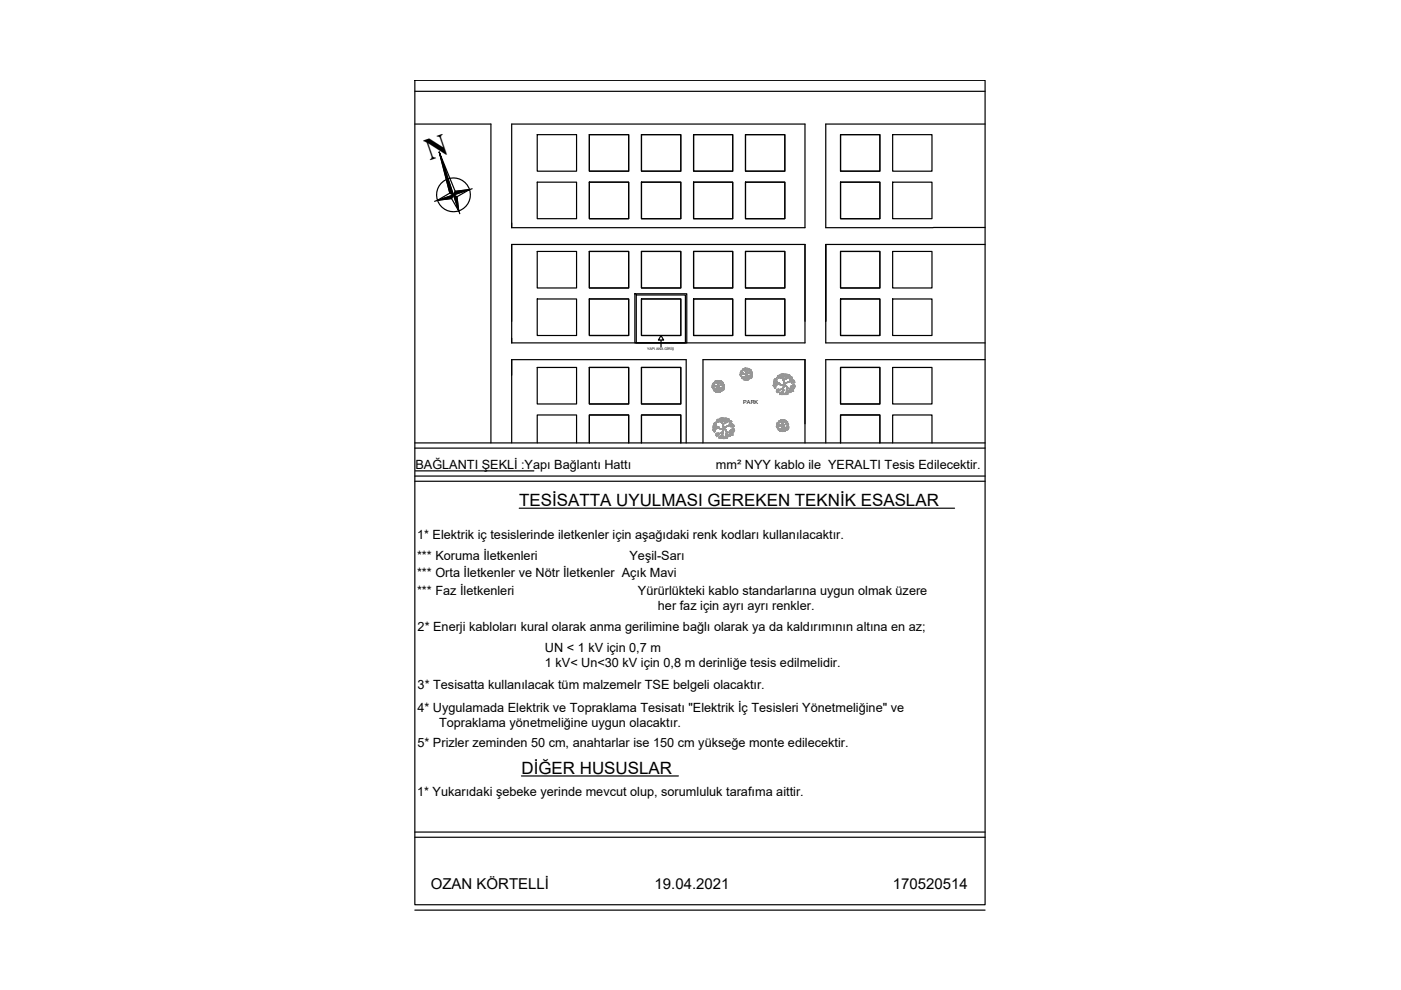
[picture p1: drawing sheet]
<svg xmlns="http://www.w3.org/2000/svg" width="297mm" height="210mm" viewBox="0 0 297 210" stroke-linecap="round" stroke-linejoin="round" font-family="sans-serif">
<!-- layer: ereve -->
<g fill="none" stroke="#000" stroke-width=".25">
<path d="M88 17h120.9v174.8h-120.9zM88 19.4h120.9M88 26.3h16.1v67.6M108.5 26.3h62.2v22h-62.2zM113.9 28.5h8.3v7.8h-8.3zM113.9 38.6h8.3v7.8h-8.3zM125 28.5h8.3v7.8h-8.3zM125 38.6h8.3v7.8h-8.3zM136 28.5h8.3v7.8h-8.3zM136 38.6h8.3v7.8h-8.3zM147.1 28.5h8.2v7.8h-8.2zM147.1 38.6h8.2v7.8h-8.2z"/>
<path d="M158.1 28.5h8.3v7.8h-8.3zM158.1 38.6h8.3v7.8h-8.3zM178.2 28.5h8.3v7.8h-8.3zM178.2 38.6h8.3v7.8h-8.3zM189.3 28.5h8.3v7.8h-8.3zM189.3 38.6h8.3v7.8h-8.3zM208.9 26.3h-33.8v22h22.8M108.5 51.8h62.2v20.9h-62.2zM113.9 53.3h8.3v7.8h-8.3zM125 53.3h8.3v7.8h-8.3zM136 53.3h8.3v7.8h-8.3zM147.1 53.3h8.2v7.8h-8.2z"/>
<path d="M158.1 53.3h8.3v7.8h-8.3zM175.1 51.8h33.8M178.2 53.3h8.3v7.8h-8.3zM189.3 53.3h8.3v7.8h-8.3zM197.9 48.2h11M113.9 63.4h8.3v7.7h-8.3zM113.9 77.9h8.3v7.8h-8.3zM125 63.4h8.3v7.7h-8.3zM125 77.9h8.3v7.8h-8.3zM134.6 62.3h11v10.4h-11zM134.9 62.5h10.4v10.2h-10.4zM136 63.4h8.3v7.7h-8.3z"/>
<path d="M136 77.9h8.3v7.8h-8.3zM140.2 71.1l.5 1h-1.1zM140.2 72.1v1.5M147.1 63.4h8.2v7.7h-8.2zM158.1 63.4h8.3v7.7h-8.3zM175.1 68.1v-16.3v20.9h33.8M178.2 63.4h8.3v7.7h-8.3zM178.2 77.9h8.3v7.8h-8.3zM189.3 63.4h8.3v7.7h-8.3zM189.3 77.9h8.3v7.8h-8.3zM208.9 76.3h-33.8v17.6M88 93.9h120.9"/>
<path d="M88 95h120.9M108.5 93.9v-17.6h37v17.6M113.9 93.9v-5.9h8.3v5.9M125 93.9v-5.9h8.3v5.9M136 93.9v-5.9h8.3v5.9M149 93.9v-17.6h21.7v17.6M178.2 93.9v-5.9h8.3v5.9M189.3 93.9v-5.9h8.3v5.9M88 100.9h120.9M88 102h120.9M88 176.4h120.9M88 177.5h120.9"/>
<path d="M88 193h120.9"/>
</g>
<!-- layer: 0 -->
<g fill="none" stroke="#000" stroke-width=".25">
<path d="M93.1 32.2l2.3 8.8-2.7 1.5 3-.4 1.6 2.7-.4-3.1 2.7-1.5-3.1 .4-3.4-8.4 4.4 13.1M95.4 41l1.5 .7M96.5 40.6l-.8 1.5M100.1 40l-8 2.7M88.1 99.8h25.1M110.1 107.8h92.3M110.6 164.5h33.2"/>
<circle cx="96.1" cy="41.3" r="3.6"/>
</g>
<g fill="none" stroke="#939598" stroke-width=".21">
<path d="M156.9 79.5h.1M157 79.6h.1M157 79.2h.1M157 79.1h.1M157 79.4h.1M157 78.8h.1M157 79.5h.1M157.1 78.8h.1M157.1 79.3h.1M157.1 78.9h.1M157.1 79.6h.1M157.1 79.7h.1"/>
<path d="M157.1 79.8h.1M157.1 79.5h.1M157.1 79.2h.1M157.1 79.1h.4M157.1 78.7h.1M157.2 79.4h.1M157.2 79.6h.1M157.1 79h.1M157.1 79.4h.1M157.2 79.3h.1M157.2 78.8h.1M157.2 79.5h.1"/>
<path d="M157.2 79.1h.1M157.2 78.9h.1M157.2 78.8l.1 .3M157.2 78.7h.1M157.2 79.2h.1M157.2 79h.1M157.3 78.7h.1M157.3 79h.1M157.3 78.9h.1M157.3 79.1h.1M157.3 79.1l.4 .1M157.3 79.1l-.2 .1"/>
<path d="M157.3 80h.1M157.3 78.6h.1M157.3 78.8h.1M157.3 79.3h.2M157.4 80h.1M157.4 78.5h.1M157.3 79.2h.1M157.3 79.1h.3M157.4 79.1h.1M157.4 78.3h.1M157.5 80h.1M157.5 78.5h.1"/>
<path d="M157.5 79.3h.1M157.5 79.3l-.4 .1M157.5 79.9h.1M157.6 78.5h.1M157.6 78.4h.1M157.5 78.2h.1M157.5 78.4h.1M157.5 80l-.1 .2M157.6 79.9h.1M157.6 78.6h.1M157.6 78.3h.1M157.6 79.3h.1"/>
<path d="M157.6 78.3v.1M157.6 79.2h.1M157.6 78.4h.3M157.6 79.9h.3M157.6 79.2l-.3-.1-.2 .1M157.7 78.3h.1M157.7 78.2h.1M157.7 78.5h.1M157.7 79.2h.1M157.7 79.3h.1M157.7 79.2v.2M157.7 79.2l-.2 .1"/>
<path d="M157.7 79.3l-.6 .1M157.8 78.4h.1M157.8 78.5h.1M157.7 79.3h.2M157.7 79.4h.6M157.7 79.4h.4M157.8 78.2h.1M157.8 78.3h.1M157.8 78.6h.1M157.8 78.1h.1M157.8 78.2l.1 .3M157.8 78.4l.1 .1"/>
<path d="M157.8 78.2l.1 .2M157.9 78.1h.1M157.8 79.9l-.3 .1M157.9 78.4h.1M157.9 78.3h.1M158 78.2h.1M157.9 78.5h.1M157.9 78.6h.2M157.9 78.5l.2 .3M157.9 78.5l.1 .1M158 78.5h.1M158 78.1h.1"/>
<path d="M158 78.3h.1M158 79.8h.1M158 78.4h.1M158 79.9l-.5 .1M158 78.7h.1M158 79.3h.3M158.1 78.2h.1M158.1 78.3h.1M158.1 78.1h.1M158.1 78.8h.1M158.1 78.7h.1M158.1 78.6l.1 .2 .3-.1"/>
<path d="M158.1 78.5h.1M158.1 79.7h.1M158.1 80h.1M158.1 79.9h.1M158.1 78.5v.1M158.1 78.9h.1M158.1 78.4h.1M158.1 79.6h.1M158.1 79.9h-.3M158.1 78.8l.1 .3M158.1 79.6l-.2 .3M158.1 79.9v.2"/>
<path d="M158.1 78.2v.3M158.1 79.8v.3M158.2 78.1h.1M158.1 79h.1M158.1 79.5h.1M158.2 78.2h.1M158.2 78.3h.1M158.2 79.3h-.5M158.2 79.3h.2M158.2 79.2h.2M158.2 79.2h.1M158.2 79.1h.1"/>
<path d="M158.2 79.5h.3M158.2 79.6l-.1 .1M158.2 79.1v.2M158.2 79.4v.1M158.2 79.6h.1M158.2 79.5l-.1 .1M158.2 79.6l-.1 .2M158.2 78.9v.2M158.3 78.2h.1M158.2 79.5h.1M158.2 78.8h.1M158.2 79.5v.1"/>
<path d="M158.2 79.1l.1 .2M158.3 78.7h.1M158.3 78.3h.1M158.4 78.2h.1M158.4 78.1h.1M158.4 79.4l.1 .1M158.4 78.7l-.2 .2M158.4 78.3v.2M158.4 78.5h.1M158.4 78.4h.1M158.4 78.3h.1M158.4 79.2h.1"/>
<path d="M158.4 78.6h.2M158.4 79.5h.1M158.4 79.5l.1 .2M158.4 78.4v.2M158.4 78.2v.5M158.4 78.2v.1M158.5 78.3h.1M158.4 79.1h.2M158.4 79.1l-.1 .2M158.5 78.4h.1M158.5 78.5h.1M158.5 79.6h.1"/>
<path d="M158.5 79.2l-.1 .2M158.5 79.5h.1M158.5 78.7h-.1M158.6 78.1h.1M158.5 78.2h.1M158.5 79.1h.2M158.5 79.6l.1 .1M158.5 79.7h.1M158.5 79.9h.1M158.5 80h.1M158.5 79.7l.1 .1M158.5 79.9l.1 .1"/>
<path d="M158.5 79.5l.1 .3M158.6 78.5h.1M158.6 78.3h.1M158.6 78.6h.1M158.6 80h.1M158.6 79.8h.1M158.6 79.9l.1 .2M158.6 78.5l-.1 .1M158.7 78.6h.1M158.6 78.2h.1M158.6 79.8l-.1 .1M158.6 79.8l.5 .1"/>
<path d="M158.6 78.6l-.1 .1M158.7 80h.1M158.7 78.3h.1M158.7 78.5h.1M158.7 78.4v-.2v.3M158.7 78.4l-.1 .1M158.7 78.2h.1M158.7 78.4h.1M158.7 78.5l-.1 .1M158.7 79.1l-.2 .1M158.8 78.5h.1M158.8 78.3h.1"/>
<path d="M158.8 78.2h.1M158.9 78.9h.1M158.9 78.5h.1M158.9 78.2h.1M158.9 78.3h.1M158.9 78.4h.1M158.9 80h.1M158.9 79.9h.1M158.9 79h.1M158.9 79.9h.2M159 78.5h.1M158.9 78.7h.1"/>
<path d="M158.9 78.8h.1M159 78.4h.1M158.9 79.8h.1M158.9 78.9l-.2 .2M158.9 79l-.2 .1M159 79.6h.1M159 80h.1M159 78.6h.1M159 78.8h.1M159 79.8h.1M159 78.7h.1M159 79.7h.1"/>
<path d="M159 79.8h-.4v.1M159 79.8l.1 .1M159 79.7l-.1 .1M159 79h.1M159 78.8v.2M159.1 79h.1M159.1 79.6h.1M159 79.9h.1M159 78.9h.1M159 78.6l-.1 .3M159 79.7v.1M159.1 79.2h.1"/>
<path d="M159.1 78.9h.1M159.1 80h.1M159.1 78.7h.1M159.1 78.6h.1M159.1 78.4h.1M159.1 78.5h.1M159.1 78.5l-.1 .1M159.1 78.5l-.1 .3M159.1 79.9h.1M159.1 79.9l.1 .1M159.1 79h.3M159.2 79.1h.1"/>
<path d="M159.2 79.6h.1M159.2 79h.1M159.2 78.8h.1M159.2 79.8h.1M159.2 78.9h.1M159.2 78.5h.1M159.2 79.7h.1M159.2 79.9h.1M159.2 80h.1M159.2 79.6l-.1 .1M159.2 79.7l.1 .1M159.2 79.4h.1"/>
<path d="M159.2 79.5h.1M159.3 79.9h.1M159.3 79h.1M159.3 79.2h.1M159.3 78.8h.1M159.2 79.6v.1M159.3 80h.1M159.3 79.8h.1M159.3 79.4h.1M159.3 79.6h.1M159.3 78.9h.1M159.3 79.6h.1l-.4 .1"/>
<path d="M159.3 79.6l-.3 .1M159.4 79.6h.1M159.4 78.9h.1M159.3 79.1h.1M159.4 79.8h.1M159.4 79.4h.1M159.4 79.5h.1M159.4 79.1h.1M159.5 79.5h.1M159.5 79h.1M159.5 79.6h.1M159.4 79l-1 .1"/>
<path d="M159.5 79.4h.1M159.5 79.1h.1M164.9 79.9h.1M164.9 79.7v.1zM165 79.8h.1M165 79.9v.1zM165 79.9h.1zM165 79.6v.1zM165.1 79.8h.1M165.1 79.8l.7 .1M165.1 79.6v.2zM165.1 79.9v.2z"/>
<path d="M165.2 79.9h.1M165.2 79.9l.1 .1zM165.3 79.6h.1M165.3 79.7v.2zM165.3 79.4l.1 .2zM165.4 80h.1M165.4 79.9h.1M165.5 79.6h.1M165.5 79.6v.1zM165.5 79.3v.2zM165.5 79.6l.2 .3M165.5 79.6l.2 .2"/>
<path d="M165.6 79.9h.1M165.6 79.5h.1M165.6 79.6h.1M165.6 79.7h.1M165.6 79.8h.1M165.6 79.3l.1 .1zM165.7 79.6h.1M165.7 80h.1M165.7 79.9l.1 .3M165.7 79.8l.1 .2M165.7 79.8h.1M165.7 79.9h-.5"/>
<path d="M165.8 79.4h.1M165.8 80l.1 .2M165.8 79.3h.1M165.8 79.7h.1M165.8 79.5v.1zM165.8 79.8l.1 .2zM165.9 79.5h.1M166 79.6h.1M165.9 79.9v.1zM166 79.7h.1M166 79.7l-.1 .2zM166 79.2v.2z"/>
<path d="M166 79.4h.1M166 80h.1M166.1 79.4h.1M166.1 79.5h.1M166.1 79.6h.1M166.1 79.9h.1M166.1 79.9l-.1 .2M166.1 79.8h.1M166.1 79.7h.1M166.1 79.6v.2M166.1 79.6v.3M166.1 79.6l-.1-.2 .1 .2"/>
<path d="M166.1 79.8v.1M166.1 79.3h.1zM166.1 80l.1 .1zM166.2 79.5v.1zM166.3 79.7l-.1 .2zM166.4 79.6h.1M166.3 79.4h.1M166.4 79.8h.1M166.5 79.6h.1M166.5 79.3v.2zM166.5 79.7h.1M166.5 79.8h.1"/>
<path d="M166.5 79.9h.1M166.5 79.9l.1 .3M166.6 79.3v.1zM166.6 79.6h.1M166.6 79.5h.1M166.6 80h.1M166.6 79.4l-.1 .5M166.6 79.4l-.1 .4M166.6 79.9v.3M166.7 79.6h.1M166.7 79.6v.1zM166.7 79.9v.1z"/>
<path d="M166.7 79.3v.2zM166.8 80.1h.1M166.8 79.8l-.1 .1zM166.9 79.4h.1M166.8 79.6h.1M166.9 79.5h.1M166.9 79.9h.1M166.9 79.6h.1M166.9 79.7h.1M167 79.7v.2zM167 80h.1M167 79.9h.1"/>
<path d="M167 79.9l-.1 .3M167.1 79.5h.1M167.1 79.5v.1zM167.1 79.8h.1M167.1 79.7h.1M167.1 79.9l-.4 .5M167.2 80v.1zM167.2 79.7h.1M167.2 79.6h.1M167.2 79.6l-.1 .3M167.2 79.6l-.2 .3M167.3 80h.1"/>
<path d="M167.2 79.7v.1zM167.2 79.4v.2zM167.3 79.7h.1M167.4 79.8l.1 .1zM167.5 79.6h.1M167.4 79.7l.1 .1zM167.5 79.9v.2zM167.5 79.9h.1zM167.6 80v.1zM167.7 80v.1zM167.8 79.9v.1zM167.9 79.9v.2z"/>
<path d="M151 82.1h.1M151 82.2h.1M151 81.8h.1M151 81.6h.1M151.1 82h.1M151.1 82.3h.1M151.1 81.8h.1M151.1 81.7h.1M151.1 81.4h.1M151.1 82.1h.1M151.2 81.5h.1M151.1 81.9h.1"/>
<path d="M151.2 82h.1M151.2 82.4h.1M151.1 90.9l.1 .2zM151.2 81.3h.1M151.2 81.4h.1M151.2 82.1h.1M151.2 82.3h.1M151.2 81.8h.1M151.2 81.9h.1M151.2 82.2h.1M151.2 81.6h.1M151.2 90.5v.1z"/>
<path d="M151.2 90.3h.1M151.2 90.5h.1M151.2 91v.1zM151.2 81.8h.5M151.2 81.5l.1 .2M151.3 81.3h.1M151.3 82.2h.1M151.3 82.3h.1M151.2 91.1v.2zM151.3 91h.1M151.2 82h.2M151.3 81.4h.1"/>
<path d="M151.3 81.8h.1M151.3 81.9h.1M151.3 81.7h.1M151.3 81.6h.1M151.3 90.3l.1 .1zM151.3 89.8v.2zM151.3 90.6l-.1 .2zM151.3 91.1v.1zM151.4 82.6h.1M151.4 81.2h.1M151.4 81.4h.1M151.4 81.5h.1"/>
<path d="M151.3 81.5h.1M151.3 82.8h.1M151.3 91.2v.2zM151.4 89.9h.1M151.3 90.6l.1 .1zM151.3 90.5l.1 .1zM151.3 81.7l-.2 .1M151.3 81.7h.4M151.4 90h.1M151.4 90.5h.1M151.4 91.5h.1zM151.4 90.9v.1z"/>
<path d="M151.4 81.7h.1M151.4 82.7h.1M151.4 81.1h.1M151.4 81.8h.1M151.4 82.8h.1M151.5 89.8h.1M151.5 90.9h.1M151.4 91.3l.1 .1zM151.4 90.6h.1M151.4 91h.1M151.5 82.6h.1M151.5 81h.1"/>
<path d="M151.5 82.8h.1M151.5 82.9h.1M151.5 82.7h.1M151.5 89.7h.1M151.5 91.7h.1M151.5 90v.2zM151.5 90.6h.1M151.5 91.1l-.1 .1zM151.5 81.2h.1M151.5 80.9h.1M151.5 91.1h.1M151.5 90.8v.1z"/>
<path d="M151.5 91.2h.1M151.5 91.5v.1zM151.5 91.3l.1 .1zM151.5 89.8v.1zM151.5 90.2v.1zM151.5 91h.1M151.5 81.8h-.4M151.5 81.9l-.4 .2M151.5 82h.3M151.5 90.5h.1M151.6 82.6h.1M151.5 90.7l.1-.1z"/>
<path d="M151.5 89.7l.1 .1zM151.6 90h.1M151.5 90h.1M151.5 90l.2 .4h.6M151.5 90l.2 .4M151.6 82.8h.1M151.6 82.9h.1M151.6 82.7h.1M151.6 81.1h.1M151.6 81.2h.1M151.6 81h.1M151.6 80.9h.1"/>
<path d="M151.6 91v.2zM151.6 90.1h.1M151.6 81.9h.2M151.6 82.6l-.1 .2M151.6 90.5h.1M151.6 90.9h.2M151.6 82.5h.1M151.7 89.6h.1M151.7 91.3h.1M151.7 91.4h.1M151.6 90.2h.1M151.6 81.9l-.3 .1"/>
<path d="M151.6 81.8h.1l-.2 .1M151.6 90.4h.7M151.7 81.1h.1M151.7 81h.1M151.7 89.8v.1zM151.7 90.5v.1zM151.7 90.8v.1zM151.7 90.3h.1M151.7 81.8h.1M151.7 81h.3M151.7 81.7l.1 .1M151.7 90.4l-.3 .2 .4-.2 .5 .1"/>
<path d="M151.8 83.2h.1M151.8 82.7h.1M151.8 80.9h.1M151.8 81.2h.1M151.7 83h.1M151.8 89.8h.1M151.8 90.3h.1M151.7 90v.1zM151.7 82.6h-.1M151.7 90.9h.2M151.8 82.9h.1M151.8 80.8h.1"/>
<path d="M151.8 81.1h.1M151.8 89.5h.1M151.8 81.9h.6M151.8 81.8v.1M151.8 83h.1M151.8 83.1h.1M151.8 81h.1M151.8 89.9h.1M151.8 90.1h.1M151.8 92.2v.1zM151.8 82h.2M151.8 80.7h.1"/>
<path d="M151.8 91.9l.1 .1zM151.8 82h.6M151.9 82.9h.1M151.9 81h.1M151.9 80.8h.1M151.9 81.2h.1M151.9 81.1h.1M151.9 80.9h.1M151.9 89.7v.1zM151.9 90.3l.1 .1zM151.9 92.3h.1M151.9 89.3v.1z"/>
<path d="M151.9 90.5v.1zM151.9 92.3v.1zM151.9 80.9l.1 .1M151.9 82.9h.2M151.9 80.8l.1 .2M151.9 82.9l-.1 .1M151.9 80.8l.2 .3M151.9 90.4h-.5h.3M151.9 90.9h.2M151.9 83.1h.1M151.9 83.2h.1M152 83h.1"/>
<path d="M152 80.7h.1M151.9 91.8l.1 .2zM151.9 92l.1 .1zM151.9 82.6h-.4M152 81h.1M152 82.8h.1M152 83.1h.1M152 92.5l-.1 .1zM152 92.2h.1M152 92.3h.1M152 81.1h.2M152 81.1h.1"/>
<path d="M152 82.9h.1M152 81v.2M152 90.5h.3M152 80.8h.1M152 92h.1M152 89.3h.1M152 92.3v.1zM152 81.2h.1M152 82.5h.2M152 81.2l.3 .5M152 82.5l-.1 .1M152.1 83.2h.1"/>
<path d="M152.1 89.5h.1M152 89v.1zM152 81.3h.1M152 82.4h.2M152 90.8l-.6 .2M152 90.9l-.6 .1M152.1 82.8h.1M152.1 80.8h.1M152.1 80.9h.1M152.1 81h.1M152.1 82.9h.1M152.1 92.4h.1"/>
<path d="M152.1 92h.1M152.1 92.2v.1zM152.1 92.1h.1M152.1 81.3h.3M152.1 81.3h.1M152.1 82.4h.1M152.1 82.4l-.4 .2M152.1 82.7h.1M152.1 82.4l-.1 .1M152.1 82.4v.4M152.1 82.9h-.1M152.1 82.9l-.1 .2"/>
<path d="M152.1 82.8l-.1 .3M152.2 82.8h.1M152.1 83.1h.1M152.1 80.7h.1M152.1 81.2h.1M152.1 82.6h.1M152.2 91.9h.1M152.1 81.1h.1M152.1 82.3h.1M152.1 82.5h.1M152.1 82.7v.1M152.1 82.8l-.2 .1"/>
<path d="M152.1 81.3l.1 .1M152.1 80.7l.1 .3M152.1 80.7l.1 .1M152.2 83.1h.1M152.2 83.2h.1M152.2 83h.1M152.2 80.7h.1M152.2 80.8h.1M152.2 81h.1M152.2 80.9h.1M152.2 92.4h.1M152.2 92.1h.1"/>
<path d="M152.2 89.4h.1M152.2 89.1h.1M152.2 88.9v.1zM152.2 89.2l-.1 .1zM152.2 81.5h.1M152.2 81.4h.1M152.2 82.2h.1M152.2 82.3h.1M152.2 82.4l-.1 .2M152.2 82.3l-.1 .1M152.2 81l-.1 .3M152.2 80.9v.1"/>
<path d="M152.2 81l-.1 .2M152.2 90.7h.3M152.2 92h.1M152.2 81.1h.1M152.2 82h.1M152.2 92.2l.1 .1zM152.2 89.5h.1zM152.3 89.3h.1M152.2 81.7h.1M152.2 81.6h.1M152.2 82.1h.3l.2 .3M152.2 82.1h.1"/>
<path d="M152.2 82v.1M152.2 82.1v.2M152.2 92h.3M152.2 92l-.1 .1M152.3 83.1h.1M152.3 80.7h.1M152.3 80.8h.1M152.3 81h.1M152.3 92.2h.1M152.3 91.8h.1M152.3 81.9h.1M152.3 81.8h.1"/>
<path d="M152.3 81.7h.1M152.3 81.4v.2M152.3 81.7v.2h-.5M152.3 82.1v.1M152.3 82.2l-.1 .2M152.3 81.6v.2M152.3 90.5h.1M152.3 90.8h-.3M152.3 89.1l.6 .2M152.3 89.1v.1M152.3 83.2h.1M152.3 89v.1z"/>
<path d="M152.3 89.3v.1zM152.3 89.2h.1M152.3 89.1h.1M152.3 82.1h.1M152.3 81.4h.1M152.3 90.6h.2M152.3 90.7h.2M152.3 90.4l.2 .2M152.3 90.5l.1 .1-.4 .3M152.4 83.1h.1M152.4 81h.1M152.3 81.3h.1"/>
<path d="M152.3 81.3h.3M152.3 81.3v.1M152.3 89.2h.6M152.4 83h.1M152.4 80.9h.1M152.4 80.7h.1M152.4 89.2v.1zM152.4 81.8h.1M152.4 82.1h.2M152.4 90.6h.1M152.4 91.9h.4M152.5 83.2h.1"/>
<path d="M152.5 80.7h.1M152.5 89h.1M152.5 89.4h.1M152.4 89v.2zM152.4 81.8h.2M152.4 81.1h.1M152.4 80.8h.1M152.4 81.3l-.1 .1M152.4 81l.1 .3M152.4 90.7l.2 .2M152.5 83h.1M152.5 82.9h.1"/>
<path d="M152.5 80.8h.1M152.5 81.1h.1M152.5 83.1h.1M152.5 81.3h.1M152.5 81.2h.1M152.5 92l-.1 .1zM152.5 88.9h.1M152.5 89.3h.1M152.5 92.7v.2zM152.5 82.1l.1 .1M152.5 81.8l-.2 .1M152.5 80.7v.6"/>
<path d="M152.5 81.3h-.2M152.5 80.7l-.1 .3M152.5 90.8h.1M152.5 90.6l.1 .2M152.6 81h.1M152.6 82.6h.1M152.6 82.9h.1M152.6 82.8h.1M152.5 80.9h.1M152.5 92.8v.2zM152.6 92.6h.1M152.5 92.6v.1z"/>
<path d="M152.5 82.1l.1 .5M152.5 90.9h.3M152.6 82.7h.1M152.6 83.1h.1M152.6 81.1h.1M152.6 80.8h.1M152.6 83h.1M152.6 92.8h.1M152.6 92.9h.1M152.6 89.2h.1M152.6 89v-.1v.1zM152.6 81.2h.1"/>
<path d="M152.6 82.2h.1M152.6 82.3h.1M152.6 82.5h.1M152.6 82.9l-.1 .2M152.6 90.9h.9M152.6 90.9h.6M152.6 80.7h.1M152.6 88.9h.1M152.6 89.3v.2zM152.6 92.7h.1M152.6 81.7h.3M152.6 82.4h.3"/>
<path d="M152.6 82.4h.5M152.7 82.6h.1M152.7 80.9h.1M152.6 80.9h.1M152.7 80.8h.1M152.6 88.7l.1 .1zM152.6 92.5v.1zM152.6 81.7l-.1 .1M152.6 81.7l-.3 .3 .2 .1M152.6 81.2l-.1 .1M152.7 83.2h.1M152.7 81.3h.1"/>
<path d="M152.7 83h.1M152.7 81h.1M152.7 81.1h.1M152.7 82.9h.1M152.7 89.2h.1M152.7 92.7v.2zM152.7 82.6v.1M152.7 82.9h-.1M152.7 82.4l-.1 .2M152.7 88.9l.2 .3M152.7 88.9l.2 .2M152.8 82.9h.1"/>
<path d="M152.7 81.2h.1M152.8 80.8h.1M152.7 82.7h.1M152.7 82.8h.1M152.8 92.6h.1M152.7 88.7l.1 .1zM152.8 89.5h.1M152.8 89.4h.1M152.7 89h.1M152.7 88.9h.1M152.7 81.1l-.1 .1M152.7 82.7v.2"/>
<path d="M152.7 82.6v.3M152.7 81l-.1 .2M152.7 92.6l-.1 .1M152.8 82.8h.1M152.8 81h.1M152.8 93h.1M152.8 89h.1M152.8 80.9h.1M152.8 81l-.3 .3M152.8 90.9h.7M152.8 89.1h.1M152.8 82.7h.1"/>
<path d="M152.8 81.1h.1M152.8 92.7l-.1 .2zM152.8 92.7l.1 .1zM152.9 88.7h.1M152.8 82.4h.2M152.8 80.8v.2M152.8 80.8l-.1 .2M152.8 89.2h.1M152.9 82.9h.1M152.9 81.1h.1M152.9 80.9h.1M152.9 80.8h.1"/>
<path d="M152.9 89.3h.1M152.9 92.6h.1M152.9 89.3v.2M152.9 89.1v.2M152.9 81h.1M152.9 88.7l.1 .1zM152.9 89.1h.1M152.9 92.3v.2zM152.9 89.4h.1M152.9 91.8h.1M152.9 91.8l-.7 .2M152.9 81.5h.1"/>
<path d="M153 82.6h.1M152.9 89.2l.1 .1zM153 92.7h.1M152.9 92.8v.1zM152.9 81.6h.2M152.9 89.5h.3M152.9 89.5h.1M152.9 89.5l.3 .3M152.9 89.3l.1 .2M153 81.2h.1M153 81.4h.1M153 82.9h.1"/>
<path d="M153 82.7h.1M153 82.5h.1M153 88.7l.1 .1zM153 88.7h.1M153 89h.1M153 88.8l-.1 .2zM153 91.7h.2M153 91.8h.2M153 91.8l-.4 .1M153.1 82.3h.1M153 81.3h.1M153.1 82.7h.1"/>
<path d="M153.1 82.6h.1M153 81h.1M153 81.5h.1M153.1 93h.1M153 92.8h.1M153 92.9h.1M153 82.3h.2M153 82.4h.1M153 81.5l-.1 .1M153 82.4l.1 .1M153 82.4l.2 .1M153 81.6l-.4 .1"/>
<path d="M153 81.6h.1M153 81.4v.2M153 89.6h.2M153 92.4h.1M153.1 82.4h.1M153.1 82.9h.1M153.1 82.8h.1M153.1 81.5h.1M153.1 81.1h.1M153.1 81.3h.1M153.1 92.2v.1zM153.1 89.2v.1z"/>
<path d="M153.1 92.5h.1M153.1 92.6h.1M153.1 92.7h.1M153.1 82.3h.2M153.1 82.3l-.1 .1M153.1 89.7h.1M153.1 91.8l-1.2 .5 .3-.3M153.1 91.7h.1M153.1 92.3h.1M153.1 92.4h.1M153.1 92.5l-.5 .2M153.1 92.5l-.1 .4"/>
<path d="M153.1 81.6h.1M153.1 82.1h.1M153.1 81.2h.1M153.1 88.9h.1M153.1 89v.2zM153.1 82.5h.1M153.1 81.3l-.1 .2M153.1 81.1v.2M153.1 81.3l-.1 .1M153.1 91.6h.1M153.1 92.5h-.2M153.1 92.3l-.4 .3"/>
<path d="M153.1 92.4l-.1 .5M153.2 81.8h.1M153.2 81.5h.1M153.2 82.6h.1M153.1 82.2h.1M153.1 81h.1M153.1 89h.1M153.1 92.6v.1zM153.1 92.8v.1zM153.1 88.6v.1zM153.1 82.5l.2 .1M153.1 89.8h.2"/>
<path d="M153.1 89.5h.1M153.1 89.4h.1M153.1 90.9h.5M153.1 91.5h.2M153.1 91.8h.1M153.1 92h.1M153.1 92.1h.1M153.1 92.2h.1M153.1 92.1v.2M153.1 92.3v.1M153.1 89.4v.1M153.2 81.7h.1"/>
<path d="M153.2 82.7h.1M153.2 81.4h.1M153.2 81.1h.1M153.2 92.6l.1 .1zM153.2 89.4h.1M153.2 88.8h.1M153.2 88.7h.1M153.2 91.9h.1M153.2 92h.1M153.2 82.5l.1 .1M153.2 82.3l.2 .1M153.2 89.9h.2"/>
<path d="M153.2 89.8h.3M153.2 89.3h.1M153.2 91.4h.1M153.2 91.8h.1M153.2 89.8l.2 .6M153.2 91.8l-.1 .3M153.2 92.1l-.1 .2M153.2 92v.1M153.2 89.4l.1 .4M153.2 88.7l.1 .2M153.2 88.7v.2M153.2 89.3l-.1 .1"/>
<path d="M153.2 82.8h.1M153.3 82.6h.1M153.2 82.2h.1M153.2 81.6h.1M153.3 81.7h.1M153.2 82.4h.1M153.2 82.3h.1M153.3 88.7h.1M153.3 88.8h.1M153.2 88.9h.1M153.2 90h.2M153.2 89.2h.1"/>
<path d="M153.2 89.1h.1M153.2 89h.1M153.2 91.3h.2M153.2 91.4h.2M153.2 91.9v.1M153.2 88.9v.3M153.2 91.7v.2M153.2 89.2v.1M153.3 82.1h.1M153.3 82.8h.1M153.3 81.5h.1M153.3 81.4h.1"/>
<path d="M153.3 82.4h.1M153.3 92.3v.1zM153.3 92.9h.1M153.3 93h.1M153.3 89.3l-.1 .1M153.3 90.1h.1M153.3 91.3h.1M153.3 88.9v.4M153.4 82.8h.1M153.3 82.7h.1M153.4 82.6h.1M153.3 82.5h.1"/>
<path d="M153.4 82.2h.1M153.3 81.6h.1M153.4 81.8h.1M153.4 81.4h.1M153.3 82.3h.1M153.4 88.7h.1M153.3 89.3v.1zM153.3 82.2h.1M153.3 90.3h.1M153.3 90.2h.1M153.3 91.1h.1M153.3 91.2h.1"/>
<path d="M153.3 90.9l.1 .1M153.3 91.1l-.4 .7M153.3 91.4l-.1 .3M153.4 82.5h.1M153.4 82.4h.1M153.4 82.1h.1M153.4 81.5h.1M153.4 88.8v.1zM153.4 82.2l-.2 .1M153.4 91l-.1 .1M153.4 90.4h.1M153.4 90.5h.1"/>
<path d="M153.4 90.6h.1M153.4 90.7h.1M153.4 90.7h.3M153.4 91h.4M153.4 90.4v.4h-.8M153.4 91.3l-.1 .1M153.4 90.1v.2M153.4 81.7h.1M153.4 92.9h.1M153.4 89v.2zM153.4 91.2h-.1M153.4 90.3l.1 .2"/>
<path d="M153.4 91.1v.2M153.4 89.9v.2M153.4 82h.1M153.5 81.8h.1M153.5 81.5h.1M153.4 82.3h.1M153.5 88.7h.1M153.4 81.6l-.9 .2M153.4 89.8h.1M153.5 82.1h.1M153.5 82h.1M153.5 81.6h.1"/>
<path d="M153.5 82.2h.1M153.5 92.9v.1zM153.5 88.9h.1M153.5 90.5v.2M153.5 89.8l-.1 .1M153.6 82.1h.1M153.6 82.2h.1M153.5 81.7h.1M153.6 89.1h.1M153.5 91.1h.4M153.6 92.9h.1zM153.6 89.7h.3"/>
<path d="M153.6 90.7h.1M153.6 91.1h-.2M153.6 91.1l.3 .1M153.6 92.7h.1M153.6 88.9h.1M153.6 88.7v.1zM153.7 89.7l-.2 .1M153.7 90.6h.1M153.7 90.8h-.4M153.7 92.9v.1zM153.7 92.9h.1M153.7 88.6l.1 .1z"/>
<path d="M153.7 89.6h.2M153.7 89.4h.1M153.7 89.3h.1M153.7 89.2h.1M153.7 91.1h.2M153.7 89.1h.1M153.7 89h.1M153.7 88.9h.1M153.7 88.8h.1M153.7 89.1v.2M153.7 89.3v.3M153.8 92.7h.1"/>
<path d="M153.7 88.7h.1M153.7 89.6h.3M153.7 89.5h.1M153.7 90.5h.3M153.7 89.2l.1 .4M153.7 88.7v.5M153.7 89.6l-.3 .2M153.7 88.7v.4M153.8 92.6h.1M153.8 88.9h.1M153.8 89.3h.1M153.8 92.8v.1z"/>
<path d="M153.8 92.5h.1M153.8 90.5h.2M153.8 91.2h.1M153.8 90.5l-.3 .2M153.8 89.6h.1M153.9 93h.1M153.9 89h.1M153.9 92h.1M153.9 92.6h.1M153.9 88.7l-.1 .1zM153.9 92.8h.1M153.9 92.9h.1"/>
<path d="M153.9 90.6h-.2M153.9 91.2h.1M153.9 92.7h.1M153.9 91.2l.2 .4-.2 .3M153.9 92.8v.1M153.9 91.1l.2 .5M153.9 90.6l-.4 .3 .4 .2M153.9 89.7h-.2M153.9 89.1l.1 .1zM153.9 92.4h.1M153.9 89.4h.1M153.9 90.4h.2"/>
<path d="M153.9 91.3h.1M153.9 91.4h.1M153.9 91.9h.1M153.9 91.9l.2 .2M153.9 92.6v.2M154 92.1l-.1 .1zM154 92v.1zM154 92.7h.1M154 88.9h.1M154 91.4l.1 .1M154 91.5h.1M154 91.9h.1"/>
<path d="M154 89.4h.1M154 88.7h.1M154 92.4v.1zM154 91.8h.1M154 92h.1M154 92.6h.1M154.1 92.9h.1M154 91.6h.2M154 91.7h.6M154 91.7h.1M154.1 92h.1M154.1 89.3h.1"/>
<path d="M154.1 88.9h.1M154.1 89h.1M154.1 88.7v.1zM154.1 92.2v.1zM154.1 92.6v.2zM154.1 89.5h-.1M154.1 89.4h.1M154.1 92.5l-.2 .1M154.1 92.6h-.2M154.1 90.4l-.2 .2M154.1 90.4l-.3 .1M154.1 89.5l.1 .1z"/>
<path d="M154.1 92.5h.1M154.1 92.1h.1M154.1 92.1l.1 .1M154.1 92l.1 .1M154.2 92.8v.1zM154.2 92h.1M154.2 89v.2zM154.2 92.2h.1M154.2 92.3h.1M154.2 92.4h.1M154.2 92.5h-.2M154.2 92.6h.1"/>
<path d="M154.2 92.6v.1zM154.2 89.3l-.1 .2M154.2 89.2h.1M154.2 89.3h.1M154.2 92.2v.2M154.2 92.4l-.1 .2M154.2 92.1v.1M154.2 89.5h.1M154.3 88.8h.1M154.2 88.8v.1zM154.2 89.3h-.1M154.2 90.3h.3"/>
<path d="M154.2 89.1h.1M154.3 92.3v.2zM154.3 89.1h.1M154.3 89h.1M154.3 89.3l-.4 .4M154.4 92.6h.1M154.4 92.3h.1M154.3 92.2h.1M154.3 89.3v.1zM154.3 88.9h.1M154.3 88.9v.4M154.3 88.9l-.1 .4"/>
<path d="M154.4 89v.2zM154.4 90.4h-.4M154.4 91.7h.4M154.4 90.4h-.3M154.5 92.4h.1M154.5 89.3h.1M154.5 89h.1M154.4 88.7v.2zM154.5 89.4h.1M154.5 90.3h1l-1.1 .1M154.5 90.3l-.4 .1M154.5 90l.1 .1z"/>
<path d="M154.5 89.3l.1-.1v.2zM154.6 92.4h.1M154.6 88.8v.2zM154.6 89.1h.1M154.6 89.2h.1M154.6 90.2l.7 .1M154.7 92h.1M154.7 89.7v.1zM154.7 92.6h.1M154.7 92.3h.1M154.7 92.4h.1M154.7 91.8v.1z"/>
<path d="M154.7 89.5v.1zM154.8 89.3h.1M154.7 90.1h.1M154.7 90h.1M154.7 89.9h.1M154.7 91.6h.1M154.7 91.8h.1M154.7 91.8l-.6-.1-.1 .2 .1 .1M154.7 91.8l.3 .1M154.7 90.1v.1M154.7 90.2l-.2 .1M154.8 89.3l-.1 .1z"/>
<path d="M154.8 92.1h.1M154.8 89.9h.1M154.8 89.8h.1M154.8 91.5h.2M154.8 91.5h.1M154.8 91.7l.2 .1M154.8 91.7l.3-.2 .2 .2M154.8 90v.2M154.8 89.8l-.1 .3M154.8 91.2v.2zM154.8 92.5h.1M154.8 92h.1"/>
<path d="M154.8 89.5v.1zM154.8 89.7h.1M154.8 91.8h.1M154.8 89.8v.2M154.8 92.3h.1M154.9 92.2h.1M154.9 90h.1M154.8 89.3v.1zM154.8 89.6h.1M154.9 91.6v.2zM154.9 89.8v.1zM154.9 89.2h.1"/>
<path d="M154.9 89.6h.1M154.9 89.5h.1M154.9 91.8l.2 .1M154.9 89.6l-.1 .2M154.9 90v.2zM154.9 91.1v.1zM155 92.3h.1M154.9 92v.1zM154.9 89.4h.1M154.9 89.3h.1M154.9 89.3v.3M154.9 89.4v.2"/>
<path d="M154.9 89.3v.1M155 90.4l.1 .1zM155 91.2v.2zM155 89.6v.2zM155 89.4l-.1 .2zM155 91.9l.2 .1M155 89.9l.1 .1zM155.1 92h.1M155 92.1l.1 .1zM155 91.9h.1M155.1 91.3h.1M155.1 89.9h.1"/>
<path d="M155.1 90v.1zM155.1 89.3l-.1 .1zM155.1 89.4v.1zM155.1 90.3v.1zM155.1 92.3h.1M155.1 90.2h.1M155.1 91.6v.1zM155.1 91.5h.1M155.1 91.4l-.1 .1M155.2 91.1h.1M155.2 91.9h.1M155.1 92.1l.1 .2z"/>
<path d="M155.2 90.9l.1 .1zM155.2 90.1h.1M155.2 89.9h.1M155.2 90.4h.1M155.2 92h.1M155.2 91.4l-.4 .1-.1 .2-.6-.1M155.2 91.6h.1M155.2 92.3h.1M155.3 90.2h.1M155.2 91.9v.1zM155.2 91.2v.1zM155.2 90v.2z"/>
<path d="M155.2 91.4l-.1 .1 .2 .2M155.3 92v.2zM155.3 92h.1M155.3 91.8h.1M155.3 91.3h.1M155.3 90.5h.1M155.3 89.9h.1M155.3 91.5v.1zM155.3 90.3v.1zM155.3 91.6h.1M155.3 91.6v.1M155.3 92.3h.1"/>
<path d="M155.3 91h.1M155.3 91.1v.1zM155.3 91.7h.1M155.3 91.3h.2l-.4 .1M155.3 91.3l-.2 .1M155.4 92.3h.1M155.3 91.8h.1zM155.3 90h.1M155.3 90.4h.1M155.3 90.1v.1zM155.4 91.3h.1M155.4 90.1h.1"/>
<path d="M155.4 90.9l.1 .1zM155.4 91.1l.1 .1zM155.5 90.9h.1M155.5 90.4l.1 .1zM155.5 90.1h.1M155.5 91.4v.1zM155.5 91.7h.1M155.5 91.1l.1 .1zM155.6 90.2h.1M155.5 90.3v.1zM155.5 90.1v.1zM155.6 90.9v.1z"/>
<path d="M155.6 91.2v.2zM155.7 91.1h.1M155.6 91.3l.1 .1zM155.6 90.3l.1 .1zM155.7 91.3h.1M157.3 80.2h.1M157.4 80.3h.1M157.4 80.1h.1M157.4 80.2h.1M157.5 80.2h.1M157.5 80.1h.1M157.6 80.2h.1"/>
<path d="M157.6 80.1h.1M157.7 80.1h.1M157.7 80.5h.1M157.7 80.4h.1M157.8 80.4h.1M157.7 80.3h.1M157.8 80.5h.1M157.8 80.3h.1M157.9 80.5h.1M157.9 80.4h.1M158 80.4h.1M157.9 80.2h.1"/>
<path d="M157.9 80.3l-.1 .1M158 80.2h.1M158 80.3h.1M158 80.5h.1M158 80.3l-.2 .1M158 80.2l-.1 .1M158 80.3h-.1M158 80.3v.2M158.1 80.3h.1M158.1 80.4h.1M158.1 80.2h.1M158.1 80.1h.1"/>
<path d="M158.1 80.1v.1M158.1 80.2l-.1 .3M158.1 80.1l-.1 .1M158.1 80.5h.1M158.3 80.6h.1M158.2 80.5h.1M158.3 80.5h.1M158.4 80.4h.1M158.4 80.5h.1M158.5 80.5h.1M158.4 80.2h.1M158.5 80.3h.1"/>
<path d="M158.5 80.2h.1M158.5 80.4h.1M158.5 80.4v.1M158.5 80.1h.1M158.6 80.1h.1M158.6 80.4h.1M158.6 80.5h.1M158.6 80.3l-.1 .1M158.7 80.5h.1M158.6 80.2h.1M158.6 80.3h.1M158.7 80.3h.1"/>
<path d="M158.7 80.4h.1M158.7 80.1h.1M158.7 80.2h.1M158.7 80.3h-.2M158.7 80.1v.1M158.7 80.2l-.1 .1M158.8 80.3h.1M158.8 80.2h.1M158.9 80.2h.1M158.9 80.3h.1M159 80.3h.1M159 80.1h.1"/>
<path d="M159 80.2h.1M159.1 80.2h.1M159.2 80.1h.1M159.2 80.2h.1M159.3 80.1h.1M159.3 80.2h.1M163.9 81.6l.1 .2zM164 81.3h.1M164.1 81h.1M164 81.1l.1 .1zM164 81.6v.2zM164.1 81.8v.2z"/>
<path d="M164.1 81.7h.1M164.1 80.5v.2zM164.1 81.3v.1zM164.1 81.8h.1M164.2 81.9l-.1 .2zM164.2 80.9v.1zM164.2 80.6h.1M164.2 81v.2zM164.2 81.3v.1zM164.2 81.2v.1zM164.2 81.6v.1zM164.2 80.4l.1 .1z"/>
<path d="M164.3 80.7h.1M164.3 81.5h.1M164.2 82.1l.1 .1zM164.2 81.3h.1M164.2 81.1h.5M164.2 81.1l.9 .1M164.3 82.1h.1M164.3 82.4h.1M164.3 80.7v.1zM164.3 81.8v.1zM164.3 81.3h.1M164.3 81.7h.1"/>
<path d="M164.3 80.2l.1 .2zM164.4 81.8h.1M164.3 82.2h.1M164.4 82h.1M164.3 80.4v.2zM164.3 81.3v.1zM164.3 81.2h.1M164.4 81.5v.1zM164.4 81.9h.1M164.4 80.9l-.1 .1zM164.4 81.7h.1M164.5 80.4h.1"/>
<path d="M164.4 80.7h.1M164.4 81.6h.2M164.4 81.2h.8M164.4 80.7l.2 .4h.6l.1 .2M164.4 80.7l.1 .3M164.5 81.3l-.1 .2zM164.5 80.3h.1M164.5 82h.1M164.5 80.8h.1M164.5 80.9h.1M164.5 82.1h.1M164.5 80.5v.1z"/>
<path d="M164.5 81h.1M164.5 80.7v.1zM164.5 81.2v.1zM164.5 81.5v.1zM164.5 81l-.3 .1M164.5 81.1l-.3 .2M164.6 90.4h.1M164.6 80.4h.1M164.6 80.6h.1M164.6 80.8v.2zM164.6 81.1l-.4 .2M164.7 80.2h.1"/>
<path d="M164.6 80.7l.1 .1zM164.6 82.9v.1zM164.7 90.5h.1M164.7 90.1h.1M164.7 90h.1M164.7 90.4h.1M164.7 82.6v.1zM164.7 82.9h.1M164.7 90.6h.1M164.7 89.8h.1M164.7 90.2h.1M164.7 80.4v.1z"/>
<path d="M164.7 80.1h.1M164.7 83v.1zM164.8 89.8h.1M164.8 90.2h.1M164.7 82.5l.1 .1zM164.7 80.9l.1 .1zM164.7 81.2v.1zM164.7 82.7h.1M164.8 89.7h.1M164.8 90.3h.1M164.8 90.6h.1M164.8 90.7h.1"/>
<path d="M164.8 90.8h.1M164.8 90.4h.1M164.8 90.1h.1M164.8 83.2v.1zM164.8 82.9h.1M164.8 81.5h.2M164.8 90.1l.6 .1M164.8 89.6h.1M164.9 90.4h.1M164.9 90.5h.1M164.9 90.6h.1M164.8 89.9h.1"/>
<path d="M164.8 83l.1 .1zM164.8 90.1h.2M164.9 89.7h.1M164.9 89.8h.1M164.9 90.1h.1M164.9 82.7h.1M164.9 82.9h.1M164.9 81.5l-.3 .1M164.9 89.8l.1 .3h-.2M164.9 89.8l.1 .2M164.9 90.3h.1M164.9 89.6h.1"/>
<path d="M165 90.1h.1M165 90.3h.1M164.9 90h.1M164.9 89.9h.1M165 83.1h.1M165 82.6h.1M164.9 80.2h.1M164.9 82.8h.1M164.9 81.5h.2M165 89.7h.1M165 90h.1M165 89.8h.1"/>
<path d="M165 90.4h.1M165 82.7h.1M165 90l-.2 .1h.5l.2 .2M165 91h.1M165 89.5h.1M165 89.9h.1M165 91.1h.1M165 82.9h.1v.1zM165 82.8h.1M165 80l.1 .1zM165 82.7h.2M165 82.8h-.1"/>
<path d="M165 90.3h.2M165.1 90.9h.1M165.1 90h.1M165.1 89.5h.1M165 91.2h.1M165 81.4h.2M165 82.7l-.2 .2M165.1 91.2h.1M165.1 91h.1M165.1 82.5h.1M165.1 80.2h.1M165.1 81.4h.2"/>
<path d="M165.1 81.2h.2M165.1 82.6h.2M165.1 89.4h.1M165.1 89.3h.1M165.1 91.1h.1M165.1 82.9h.1M165.1 90.3h.2M165.1 90.3l-.3 .1M165.1 81.2l.2 .1M165.2 91.2h.1M165.2 90.9h.1M165.2 89.5h.1"/>
<path d="M165.2 91.1h.1M165.2 91h.1M165.2 81.3h.1M165.3 91.1h.1M165.3 91.2h.1M165.3 91h.1M165.3 89.5h.1M165.3 89.3h.1M165.2 89.2h.1M165.2 89.4h.1M165.2 90.9l-.1 .2 .1-.1M165.3 90.9h.1"/>
<path d="M165.3 89.4h.1M165.3 80.1h.1M165.3 90.2h.1M165.3 91h-.2M165.3 89.3v.1M165.3 81.3l-1.1 .4 .7-.2M165.3 81.4l-.4 .1M165.3 81.4l.1 .2M165.3 82.6l-.3 .1M165.3 82.7v.1zM165.3 83.4v.1zM165.3 81.5h.1"/>
<path d="M165.3 81.4h.1M165.3 90.1h.1M165.3 81.3l.1 .2M165.4 91h.1M165.3 83.5l.1 .2zM165.4 83.3h.1M165.3 83.3v.1zM165.3 89.4h.3M165.3 90.9h.3M165.4 91.5h.1M165.4 89.3h.1M165.4 89.2h.1"/>
<path d="M165.4 89.5h.1M165.4 91.4h.1M165.4 90.2h.1M165.4 83.5h.1M165.4 83.6h.1M165.4 81.5l1 .1M165.4 90.3h.1M165.4 90.2l-.2 .1M165.4 90.9l-.2 .1M165.4 81.6h.4M165.5 91.4h.1M165.4 91.3h.1"/>
<path d="M165.5 91.5h.1M165.4 80l.1 .2zM165.4 90.3h.6M165.4 90.3l-.6 .1M165.4 90.3l.3 .1M165.5 89.2h.1M165.5 89.3h.1M165.5 89.5h.1M165.5 91.2h.1M165.5 91.3h.1M165.5 83.2v.1zM165.5 83.3h.1"/>
<path d="M165.5 83.4h.1M165.5 90.9h.2M165.6 89.1h.1M165.6 89.5h.1M165.5 89.1h.1M165.5 83.4l.1 .1zM165.5 90.4h.6M165.5 91.3h.2M165.5 89.2l.1 .2M165.5 89.4h.1M165.6 91.5h.1M165.6 91.3h.1"/>
<path d="M165.6 89.3h.1M165.6 89.2h.1M165.6 83.3h.1M165.6 80.2h.1M165.6 80.1h.1M165.6 83.3l-.2 .1M165.6 91.4h.1M165.6 91.2h.1M165.6 83.7h.1M165.6 81.6h.8M165.6 82.5h.2M165.6 89.4h.1"/>
<path d="M165.6 89.4v.1M165.7 91.3h.1M165.7 89.1h.1M165.7 89.2h.1M165.6 83.4l.1 .1zM165.6 89.5h.2M165.6 89.5l.3 .6M165.6 90.8l-.4 .1M165.6 89.4l.1 .1M165.7 91.1h.1M165.7 89.4h.1M165.7 89h.1"/>
<path d="M165.7 89.3h.1M165.7 91.2h.1M165.7 83.3v.2zM165.7 82.5h.1M165.7 89.6h.1M165.7 91.5h.1M165.7 91.4h.1M165.7 83v.2zM165.7 82.6h-.5M165.7 80.1h.1M165.7 90.7h.1M165.7 91.2l-.1 .1"/>
<path d="M165.8 89.2h.1M165.8 89.3h.1M165.8 91.3h.1M165.8 91.4h.1M165.8 89h.1M165.8 91.1h.1M165.8 83.3v.1zM165.8 83.5v.1zM165.8 80.2h.1M165.8 89.7h.2l-.1 .1M165.8 89.7h.1M165.8 90.7h.1"/>
<path d="M165.8 90.9h.1M165.8 91h.1M165.8 91.2l-.3 .1M165.8 83.2h.1v.3M165.8 90.7l-.2 .1M165.8 89.5h.1M165.8 91l-.1 .4M165.8 91.2l-.1 .2M165.8 80.2l.3 .3 .1 .6M165.8 83.2l-.2 .1M165.8 91.2h.1M165.8 89.1h.1"/>
<path d="M165.8 89.4h.1M165.8 90.8h.1M165.8 82.4h.3M165.8 80.2h.2M165.8 89.8h.1M165.8 90.6h.1M165.8 90.8h-.2M165.8 90.6v.1M165.8 90.9h-.2M165.8 90.9v.1M165.8 91l-.1 .2M165.8 89.1v.1"/>
<path d="M165.8 83.2h.1M165.8 91.5h.1M165.9 89h.1M165.9 83.7h.1M165.8 80.3h.2M165.8 90.3h.3M165.8 89.9h.1M165.8 90.5h.1M165.8 90.5l.1 .1M165.8 90.7v.3M165.8 89.3v.4l.3-.1M165.8 89.2v.2"/>
<path d="M165.8 83.1h.1M165.9 91.4h.1M165.9 89.2h.1M165.9 89.3h.1M165.9 82.9v.1zM165.9 83.3h.1M165.9 83.4h.1M165.9 83.5h.1M165.9 80.4h.2M165.9 90.2h.2M165.9 90.1h.1M165.9 90h.1"/>
<path d="M165.9 90.4h.1M165.9 90.1v.2h-.2M165.9 90.6l-.1 .1M165.9 89.8l.1 .3M165.9 83.1h.1M165.9 83.1l-.1 .1M166 91.5h.1M166 89.1h.1M165.9 82.3h.2M165.9 83h.1M165.9 90.4l-.1 .2M165.9 83.2h-.3"/>
<path d="M165.9 82.3l-.9 .3-.2 .3M165.9 82.4l-.6 .2M165.9 83.1v.4M166 89.2h.1M166 83.2v.2zM166 83.5v.1zM166 82.2h.1M166 82.3h.1M166 82.8h.1M166 82.9h.1M166 80.2h.1M166 89.7h.1"/>
<path d="M166 90.4h.2M166 90.4h-.1M166 82.8v.1M166 90.1v.1M166 80.4h.1M166 82.9l-.1 .2M166.1 91.4h.1M166 89.3h.1M166.1 89.2h.1M166.1 89.1h.1M166 80.1h.1M166 82.7h.1"/>
<path d="M166 82.5h.1M166 82.6h.1M166 80.5h.4M166 80.1v.2M166 82.4v.1M166 82.5v.3M166 82.7l.1 .1M166 80.3l.1 .2M166 80.1l-.1 .1M166.1 91.5h.1M166.1 83.3v.1zM166.1 81.5h.3"/>
<path d="M166.1 82h.1M166.1 82.1h.1M166.1 80.1h-.1M166.1 80.7h.1M166.1 80.6h.1M166.1 80.6h.2M166.1 82.1l-.2 .2M166.1 82.8l-.2 .3M166.1 82.6l-.1 .1M166.1 82.4v.2M166.1 89.5h.1M166.1 89.4h.1"/>
<path d="M166.1 89.3h.1M166.1 82.9v.2zM166.1 83.5h.1M166.1 80.8h.1M166.1 90.1h.2M166.1 89.6h.1M166.1 90.4l.1 .1M166.1 89.4l.1 .2 .1-.1M166.1 89.1v.5M166.1 82.2v.2M166.1 91.3h.1M166.2 91.5h.1"/>
<path d="M166.2 89.3h.1M166.1 91.2h.1M166.1 83.7h.1M166.1 81.9h.1M166.1 81.8h.1M166.1 81.8h.2M166.1 80.9l.2 .1M166.1 80.9h.1M166.1 82.1l-.1 .1M166.1 90.5h.1M166.2 91.1h.1M166.2 89.4h.1"/>
<path d="M166.2 91h.1M166.2 91.3h.1M166.2 91.2h.1M166.2 89.5h.1M166.2 91.4h.1M166.2 81.8h.5M166.2 81.7h.3M166.2 81.3h.1M166.2 81.2h.1M166.2 81.1h.1M166.2 81h.1M166.2 90.1l-.1 .1"/>
<path d="M166.2 90.1h.2M166.2 90.5h.1M166.2 90.6h.1M166.2 90.1l-.2 .3M166.2 90.5v.1M166.2 81.6v.2M166.2 91.3v.2M166.2 90.4v.1M166.2 81.1v.4M166.2 81.8l-.1 .3M166.3 91h.1M166.3 91.4h.1"/>
<path d="M166.3 89.1h.1M166.2 89.2h.1M166.2 83.5h.1zM166.2 81.9l-.1 .1M166.2 81.5h.3M166.2 81.4h.3M166.2 81.3h.4M166.2 90.7h.1M166.2 90.8h.6M166.2 90.9h.1M166.2 90.6v.3M166.2 90.9l.1 .1"/>
<path d="M166.2 90.5l.1 .1M166.2 80.7h-.1M166.2 81.5l-.4 .1-.4-.1M166.2 82l-.1 .2M166.2 80.6l.1 .4M166.3 91.5h.1M166.3 89.5h.1M166.3 89.4h.1M166.3 89.3h.1M166.3 90.9h.1M166.3 91.2h.1M166.3 91.3h.1"/>
<path d="M166.3 90h.2M166.3 90.9l.1 .1M166.3 90.6l.1 .1M166.3 81.8l-.1 .2M166.3 81.8h.4l.1 .4M166.3 81v.2M166.4 91.5h.1M166.4 89.6h.1M166.3 89.2h.1M166.3 91.1h.1M166.3 89.5l-.3 .1M166.3 89.5h-.1"/>
<path d="M166.3 91l.1 .1M166.3 90.8v.1M166.3 90l-.3 .2M166.3 80.4h.1M166.4 91h.1M166.4 89.5h.1M166.4 91.3h.1M166.4 89.3h.1M166.4 89.4h.1M166.4 91.1h.1M166.4 91.2h.1M166.4 83.5l-.1 .2z"/>
<path d="M166.4 91.2h-.1M166.4 91v.1M166.4 91.1v.1M166.4 91.2l-.2 .1M166.4 91.2l-.2 .2M166.4 89.4l-.1 .1M166.4 89.1h.1M166.4 89.2h.1M166.4 80.4h.1M166.5 91.3h.1M166.5 91.1h.1M166.4 83.5l.1 .1z"/>
<path d="M166.5 83.4h.1M166.4 80.4h.3M166.4 89.2v.2M166.4 80.4l-.2 .1M166.5 91.2h.1M166.5 89.4h.1M166.5 89.3h.1M166.5 89.1h.1M166.5 90h.6M166.5 90.8l.3 .1M166.5 89.5h.1M166.5 83.6l.1 .1z"/>
<path d="M166.6 83.5h.1M166.5 81.3h.2M166.6 89.9h.1M166.6 91.2h.1M166.6 89.2h.1M166.6 89.3h.1M166.6 89.4h.1M166.6 81.8h.1M166.6 81.3h.1M166.6 81.2h.2M166.6 80.1h.1M166.6 80.2h.1"/>
<path d="M166.6 80.2v.1M166.6 80.3l-.2 .1M166.7 89.6h.1M166.7 89.7h.1M166.6 89.5h.1M166.7 91.2h.1M166.6 91h.1M166.7 91.1h.1M166.6 83.4h.1M166.6 83.2l.1 .1zM166.6 83.5v.1zM166.7 89.5h.1"/>
<path d="M166.7 89.4h.1M166.6 90.9h.1M166.7 83.1v.1zM166.7 81.8h.1M166.7 89.9h.1M166.7 89.8h.1M166.7 90.7h.1M166.7 90l-.5 .1M166.7 89.9l-.3 .1M166.7 90.6h.1M166.7 91h.1M166.7 90.9h.1"/>
<path d="M166.7 82.7h.1M166.7 83.7h.1M166.7 83.5h.1M166.7 81.9h.1M166.7 90.6h.2M166.7 90.6v.2l-.4-.1M166.7 89.7l.1 .3M166.7 89.8v.1M166.7 83.4h.1M166.7 81.3l-.4 .3 .4 .2M166.8 90.5h.1M166.8 90.8h.1"/>
<path d="M166.8 91.1h.1M166.7 82.8l.1 .1zM166.7 83.2h.1M166.7 83.1h.1M166.7 83.5l.1 .1zM166.7 83.3h.1M166.7 82h.2M166.7 80.2h.2M166.7 90.9h.2M166.7 89.6v.1M166.7 90.6l.1 .3M166.7 83.3v.2"/>
<path d="M166.7 80.4l-.5 .2M166.8 89.9h.1M166.8 90.1h.1M166.8 89.8h.1M166.8 90.9h.1M166.8 89.6h.1M166.8 89.5h.1M166.8 89.4h.1M166.8 82.7l.1 .1zM166.8 83.4h.1M166.8 83.3h.1M166.8 82.1h.1"/>
<path d="M166.8 82.5h.1M166.8 82.6h.1M166.8 89.5l-.1 .1M166.8 89.4v.1M166.8 89.4l-.1 .4M166.8 82.6l.1 .2M166.8 81.8l.1 .3M166.8 91h.1M166.9 91h.1M166.8 90.6h.1M166.9 89.5h.1M166.8 80l.1 .1z"/>
<path d="M166.8 83.1l.1 .1zM166.8 81.1h.2M166.8 82.1l.1 .1M166.8 82.2h.1M166.8 82.4h.1M166.8 80.2h.1M166.8 80.3h-.3M166.8 90.9l.1 .1M166.8 82.2l.1 .1M166.9 90.1h.1M166.9 91.1h.1M166.9 90.5h.1"/>
<path d="M166.9 89.9h.1M166.9 89.8h.1M166.9 90.7h.1M166.9 90.6h.1M166.9 90.9h.1M166.9 83.5v.1zM166.9 82.1l.1 .2 .5 .1 .1-.3h.4M166.9 82.3h.1M166.9 82.4h.7M166.9 82.7h.1M166.9 80.2h.1M166.9 90.6l.1 .2"/>
<path d="M166.9 82.6l.2 .3M166.9 80.2h-.3M166.9 90.4h.1M166.9 82.6h.1M166.9 82.9v.1zM166.9 83.2h.1M166.9 81.1l-.2 .1M166.9 81h.3M166.9 82.3h.3M166.9 82.3l-.1 .3M166.9 83.2l-.2 .1M166.9 81l-.5 .4-.1-.2"/>
<path d="M167 91h.1M167 90.8h.1M167 89.9h.1M167 90.1h.1M167 89.8h.1M166.9 90h.1M166.9 83.6l.1-.1zM167 80.2h.1M166.9 83.3v.2zM166.9 82.8h.2M166.9 82.8l.2 .1M166.9 80h.2"/>
<path d="M166.9 83.2h-.1M166.9 81.1l-.2 .2M167 91.1h.1M167 90.9h.1M167 90.7h.1M167 90.4h.1M167 90.5h.1M167 90.6h.1M167 83.2h.1M167 82.9h.1M167 90.6h-.1M167 83.1h.1"/>
<path d="M167.1 90.6h.1M167.1 89.9h.1M167.1 82.7h.1M167.1 80.2h.1M167 83.3v.1zM167 83h.1M167 80.1h-.1M167.1 90.8h.1M167.1 90.4h.1M167.1 90.3h.1M167.1 90.5h.1M167.1 90.1h.1"/>
<path d="M167.1 89.8h.1M167.1 83.2h.1M167.1 81h.3M167.1 82.9l-.2 .3M167.2 90.5h.1M167.2 89.9h.1M167.1 90h.1M167.1 83v.2zM167.1 90.6h-.4M167.2 90.4h.1M167.2 90h.1M167.2 82.9h.1"/>
<path d="M167.2 90.6h.1M167.2 83.3h.1M167.2 81l-.3 .1M167.3 83.1h.1M167.3 80.1h.1M167.3 81h1h-.5M167.3 81h-.4M167.5 83.1h.1M167.5 80.6v.2zM167.5 80.4v.1zM167.5 82.7h.1M167.5 82.9h.1"/>
<path d="M167.5 80.2l.1 .1zM167.5 83.2h.1M167.5 82.4v.2zM167.5 80.9h.1M167.5 80.8h.1M167.5 82.3h.1M167.5 80.7h.1M167.5 80.8l-.2 .2M167.6 82l.1-.1zM167.6 82.8h.1M167.6 82.7h.1M167.6 82.2h.4"/>
<path d="M167.6 82.2h.1M167.6 82.3h.1M167.6 82.4h.1M167.6 80.7h.1M167.6 80.6h.1M167.6 80.5l-.1 .3M167.6 83.1l.1 .1zM167.7 83h.1M167.6 80.2v.1zM167.6 80.5h.1M167.6 80.4h.1M167.6 82.4l.2 .1"/>
<path d="M167.6 82.4l.1-.2 .2-.1 .3 .3M167.6 80.9h.2M167.6 80.5v.4M167.7 80.7h.1M167.7 80.4h.1M167.7 82.5h.1M167.7 80.3h.1M167.7 80.5h-.1M167.8 82.9h.1M167.7 80.4v.2zM167.7 80.2h.1M167.7 80.3l-.1 .2"/>
<path d="M167.8 81.8v.1zM167.8 82.3v.1zM167.8 82.6v.2zM167.8 80.2h.1M167.8 80.1h.1M167.8 82.5h.1M167.8 80.1l-.1 .2M167.8 80.7v.2zM167.8 83h.1M167.8 81.9v.2zM167.8 80.3v.1zM167.8 80.1v.1z"/>
<path d="M167.8 80h.1M167.8 82.6h.1M167.8 82.6l-.9-.2v.2M167.8 82.6l.2 .1M167.8 80.9l.4 .1M167.8 80l-.2 .5M167.8 80v.1M167.8 81l.1 .2zM167.8 80.6l.1 .1zM167.9 82.7h.1M167.9 82.8h.1M167.8 82.5l.2 .2"/>
<path d="M167.8 81h-.6M167.9 81l.1 .1zM168 83h.1M167.9 81.8l.1 .2zM167.9 80.8l.1 .1zM167.9 80.6h.1M167.9 82.2v.2zM167.9 80.7v.1zM167.9 80v.2zM167.9 82.6h.1M168 81.8h.1M168 82.6h.1"/>
<path d="M168 81.1h.1M168 82.7h.1M168 82.1h.1M168 82.2h.1M168 82.1h-.2M168 80.6h.1M168 82.8v.1zM168 81.7h.1M168.1 83h.1M168.1 80.7h.1M168 82.6l.1 .1zM168 80.7v.1z"/>
<path d="M168 82.3h.1M168.1 82.8h.1M168.1 82.4h.1M168.1 80.9h.1M168.1 81.2h.1M168.1 80.6h.1M168.1 82.2h.1M168.1 81v.1zM168.1 82.3h.1M168.1 82h.2M168.1 82.9h.1M168.1 82.7h.1"/>
<path d="M168.2 82.3h.1M168.2 81.7h.1M168.2 81.9h.1M168.1 82h.1M168.1 82l-.1 .1M168.2 80.7h.1M168.2 80.8v.1zM168.2 82.4h.1M168.2 82l-.3 .1 .3 .3M168.3 82.9h.1M168.2 82.5h.1M168.3 82h.1"/>
<path d="M168.3 80.8h.1M168.2 81v.2zM168.3 81.8h.1M168.3 82.4h.1M168.3 81.7h.1M168.3 81.6h.1M168.3 81.1l.1 .1zM168.3 80.6l.1 .1zM168.3 82.1v.1zM168.3 81v.1zM168.3 80.7v.2zM168.4 81.7v.1z"/>
<path d="M168.4 80.9h.1M168.5 81.6h.1M168.4 81.9v.1zM168.5 81.8h.1M168.5 82h.1M168.5 81h.1M168.6 82h.1"/>
</g>
<!-- layer: 0 -->
<path d="M93.1 32.2l3 9.1-.7-.3zM92.7 42.5l3.4-1.2-.4 .8zM96.5 40.6l3.1-.4-3.5 1.1zM96.1 41.3l.8 .4 .4 3.1z" fill="#000" stroke="#000" stroke-width=".21"/>
<text font-size="6.3" x="91" y="33.9" transform="rotate(-19 91 33.9)">N</text>
<g font-size="3.6">
<text x="110.1" y="107.2">TESİSATTA UYULMASI GEREKEN TEKNİK ESASLAR</text>
<text x="110.6" y="164">DİĞER HUSUSLAR</text>
</g>
<g font-size="3.2">
<text x="91.3" y="188.5">OZAN KÖRTELLİ</text>
<text x="138.8" y="188.5">19.04.2021</text>
<text x="189.3" y="188.5">170520514</text>
</g>
<g font-size="2.7">
<text x="88.1" y="99.4">BAĞLANTI ŞEKLİ :Yapı Bağlantı Hattı</text>
<text x="151.8" y="99.4">mm² NYY kablo ile YERALTI Tesis Edilecektir.</text>
<text x="88.4" y="114.4">1* Elektrik iç tesislerinde iletkenler için aşağıdaki renk kodları kullanılacaktır.</text>
<text x="88.4" y="118.7">*** Koruma İletkenleri</text>
<text x="133.5" y="118.7">Yeşil-Sarı</text>
<text x="88.4" y="122.4">*** Orta İletkenler ve Nötr İletkenler Açık Mavi</text>
<text x="88.4" y="126.2">*** Faz İletkenleri</text>
<text x="135.3" y="126.2">Yürürlükteki kablo standarlarına uygun olmak üzere</text>
<text x="139.5" y="129.4">her faz için ayrı ayrı renkler.</text>
<text x="88.5" y="133.8">2* Enerji kabloları kural olarak anma gerilimine bağlı olarak ya da kaldırımının altına en az;</text>
<text x="115.5" y="138.2">UN &lt; 1 kV için 0,7 m</text>
<text x="115.5" y="141.4">1 kV&lt; Un&lt;30 kV için 0,8 m derinliğe tesis edilmelidir.</text>
<text x="88.5" y="146">3* Tesisatta kullanılacak tüm malzemelr TSE belgeli olacaktır.</text>
<text x="88.5" y="150.9">4* Uygulamada Elektrik ve Topraklama Tesisatı &quot;Elektrik İç Tesisleri Yönetmeliğine&quot; ve</text>
<text x="93.1" y="154.1">Topraklama yönetmeliğine uygun olacaktır.</text>
<text x="88.5" y="158.3">5* Prizler zeminden 50 cm, anahtarlar ise 150 cm yükseğe monte edilecektir.</text>
<text x="88.4" y="168.7">1* Yukarıdaki şebeke yerinde mevcut olup, sorumluluk tarafıma aittir.</text>
</g>
<text font-size="1.2" x="157.6" y="85.7">PARK</text>
<text font-size=".8" x="137.2" y="74.3">YAPI ANA GİRİŞ</text>
</svg>
